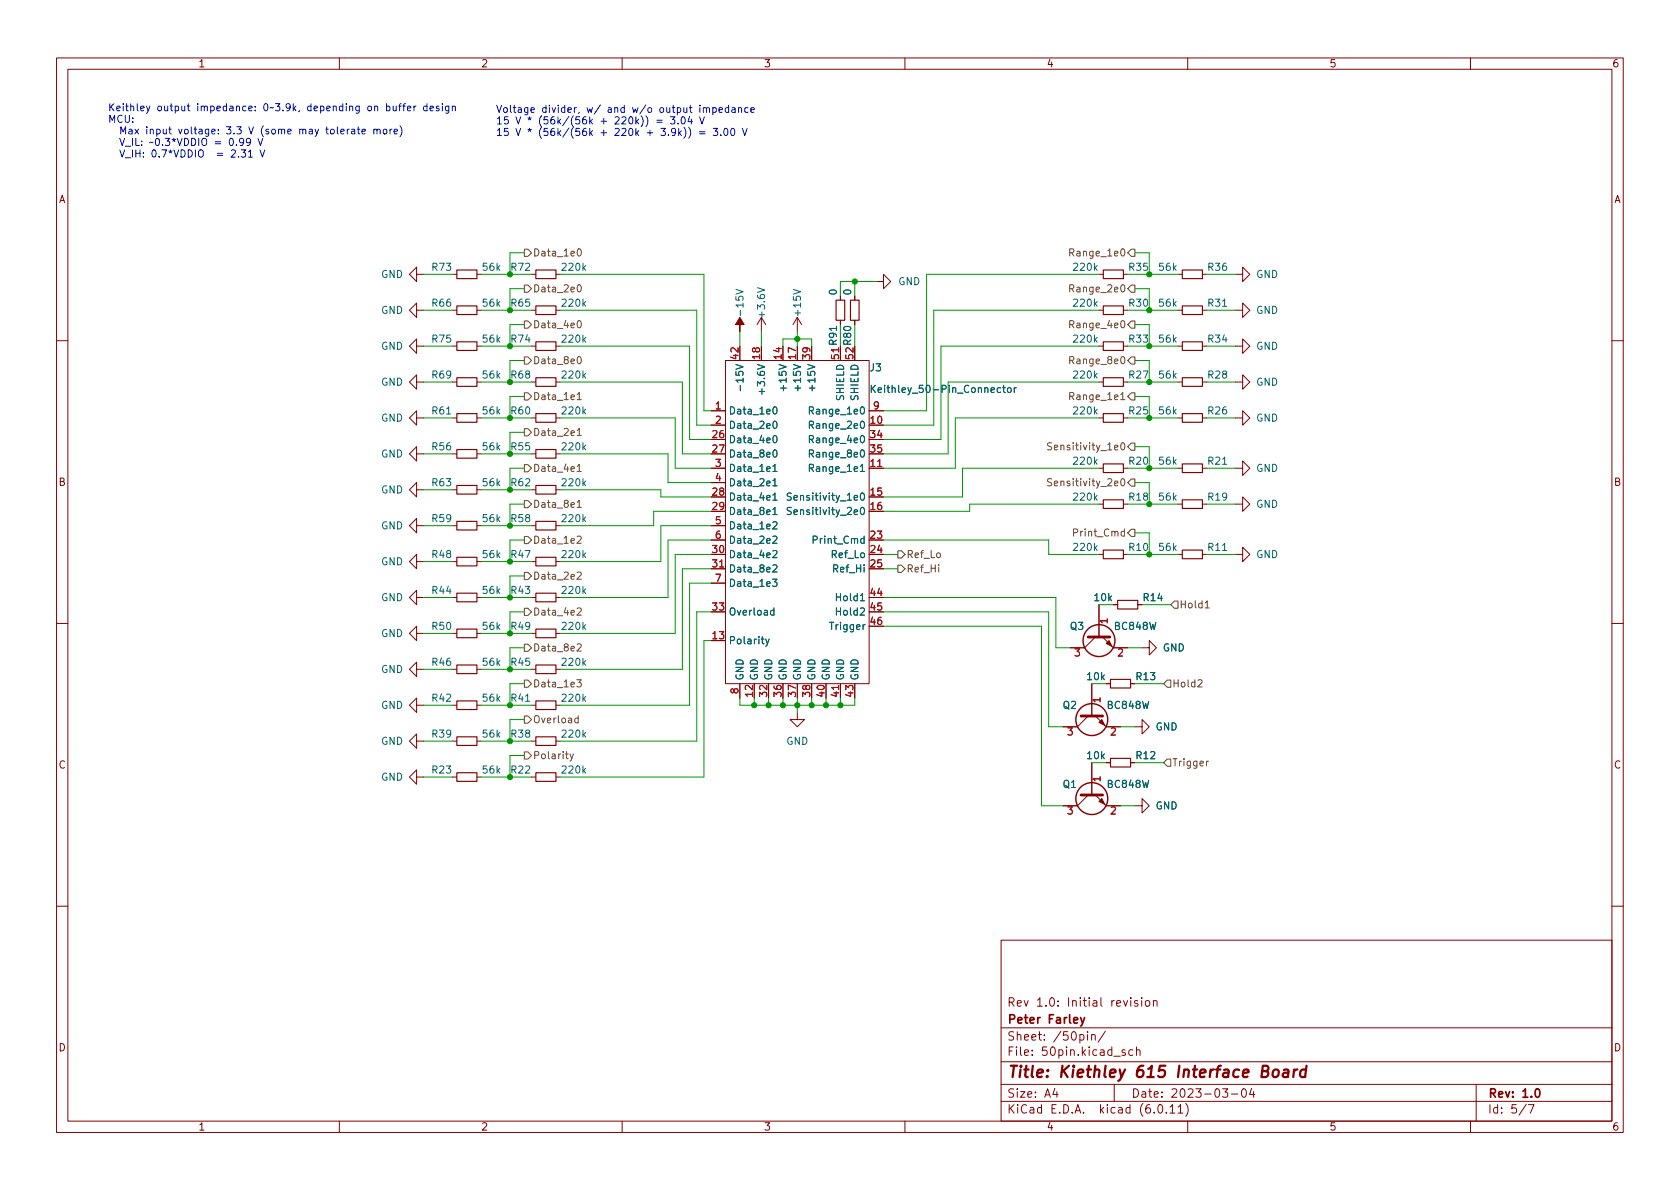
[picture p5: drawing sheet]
<svg xmlns="http://www.w3.org/2000/svg" width="297mm" height="210mm" viewBox="0 0 297 210" stroke-linecap="round" stroke-linejoin="round" font-family="sans-serif">
<g fill="none" stroke="#840000" stroke-width=".18">
<path d="M10 10.2h277v190.1h-277zM12 12.2h273v186.1h-273zM60 10.2v2M110 10.2v2M160 10.2v2M210 10.2v2M260 10.2v2M73.7 54.9v-1.3l-1.3 1.3 1.3 1.2v-1.2h1.2M73.7 48.5v-1.3l-1.3 1.3 1.3 1.3v-1.3h1.2M80 48.5h.8M80 54.9h.8M84.3 48.5h.8"/>
<path d="M84.3 54.9h.8M94 48.5h.7M94 54.9h.7M98.3 48.5h.8M98.3 54.9h.8M134.6 56.1l-.7 1.3M134.6 56.1v2.6M134.6 56.1l.8 1.3M141 56.1l-.8 1.3M141 56.1v2.6M141 56.1l.7 1.3M148.6 52.3v.8"/>
<path d="M148.6 56.6v.8M151.1 52.3v.8M151.1 56.6v.8M154.9 49.8h1.3v-1.3l1.3 1.3-1.3 1.2v-1.2M194.3 48.5h.8M194.3 54.9h.8M198.6 48.5h.8M198.6 54.9h.8M208.3 48.5h.7M208.3 54.9h.7M212.6 48.5h.8M212.6 54.9h.8"/>
<path d="M218.4 54.9h1.3v1.2l1.3-1.2-1.3-1.3v1.3M218.4 48.5h1.3v1.3l1.3-1.3-1.3-1.3v1.3M10 60.2h2M73.7 67.6v-1.3l-1.3 1.3 1.3 1.2v-1.2h1.2M73.7 61.2v-1.3l-1.3 1.3 1.3 1.3v-1.3h1.2M73.7 73.9v-1.3l-1.3 1.3 1.3 1.3v-1.3h1.2M80 61.2h.8M80 67.6h.8M80 73.9h.8M84.3 61.2h.8M84.3 67.6h.8M84.3 73.9h.8"/>
<path d="M94 61.2h.7M94 67.6h.7M94 73.9h.7M98.3 61.2h.8M98.3 67.6h.8M98.3 73.9h.8M125.7 72.6h2.6M125.7 75.2h2.6M125.7 77.7h2.6M128.3 63.7h25.4v57.2h-25.4zM130.8 61.2v2.5M134.6 61.2v2.5"/>
<path d="M138.4 61.2v2.5M141 61.2v2.5M143.5 61.2v2.5M153.7 72.6h2.5M153.7 75.2h2.5M153.7 77.7h2.5M194.3 61.2h.8M194.3 67.6h.8M194.3 73.9h.8M198.6 61.2h.8M198.6 67.6h.8M198.6 73.9h.8"/>
<path d="M208.3 61.2h.7M208.3 67.6h.7M208.3 73.9h.7M212.6 61.2h.8M212.6 67.6h.8M212.6 73.9h.8M218.4 73.9h1.3v1.3l1.3-1.3-1.3-1.3v1.3M218.4 67.6h1.3v1.2l1.3-1.2-1.3-1.3v1.3M218.4 61.2h1.3v1.3l1.3-1.3-1.3-1.3v1.3M285 60.2h2M73.7 86.6v-1.3l-1.3 1.3 1.3 1.3v-1.3h1.2M73.7 93v-1.3l-1.3 1.3 1.3 1.2v-1.2h1.2"/>
<path d="M73.7 99.3v-1.3l-1.3 1.3 1.3 1.3v-1.3h1.2M73.7 80.3v-1.3l-1.3 1.3 1.3 1.2v-1.2h1.2M80 99.3h.8M80 80.3h.8M80 93h.8M80 86.6h.8M84.3 99.3h.8M84.3 80.3h.8M84.3 93h.8M84.3 86.6h.8M94 99.3h.7M94 80.3h.7"/>
<path d="M94 93h.7M94 86.6h.7M98.3 99.3h.8M98.3 80.3h.8M98.3 93h.8M98.3 86.6h.8M125.7 80.3h2.6M125.7 93h2.6M125.7 98h2.6M125.7 82.8h2.6M125.7 87.9h2.6M125.7 90.4h2.6"/>
<path d="M125.7 95.5h2.6M125.7 85.3h2.6M153.7 80.3h2.5M153.7 98h2.5M153.7 82.8h2.5M153.7 87.9h2.5M153.7 90.4h2.5M153.7 95.5h2.5M194.3 98h.8M194.3 82.8h.8M194.3 89.1h.8M198.6 98h.8"/>
<path d="M198.6 82.8h.8M198.6 89.1h.8M208.3 98h.7M208.3 82.8h.7M208.3 89.1h.7M212.6 98h.8M212.6 82.8h.8M212.6 89.1h.8M218.4 98h1.3v1.3l1.3-1.3-1.3-1.2v1.2M218.4 89.1h1.3v1.3l1.3-1.3-1.3-1.2v1.2M218.4 82.8h1.3v1.3l1.3-1.3-1.3-1.3v1.3M10 110.2h2"/>
<path d="M73.7 105.7v-1.3l-1.3 1.3 1.3 1.2v-1.2h1.2M73.7 118.4v-1.3l-1.3 1.3 1.3 1.2v-1.2h1.2M73.7 112v-1.3l-1.3 1.3 1.3 1.3v-1.3h1.2M80 112h.8M80 118.4h.8M80 105.7h.8M84.3 112h.8M84.3 118.4h.8M84.3 105.7h.8M94 112h.7M94 118.4h.7M94 105.7h.7"/>
<path d="M98.3 112h.8M98.3 118.4h.8M98.3 105.7h.8M125.7 113.3h2.6M125.7 100.6h2.6M125.7 108.2h2.6M125.7 103.1h2.6M153.7 105.7h2.5M153.7 100.6h2.5M153.7 108.2h2.5M153.7 110.7h2.5M193.7 112.6l-1.9 1.9h-2.6"/>
<path d="M194.3 106.9v5.7M194.9 112.6l1.9 1.9h2.6M196.8 106.9h.8M201.2 106.9h.7M201.9 114.5h1.3v1.3l1.3-1.3-1.3-1.2v1.2M285 110.2h2M73.7 124.7v-1.3l-1.3 1.3 1.3 1.3v-1.3h1.2M73.7 131.1v-1.3l-1.3 1.3 1.3 1.2v-1.2h1.2M73.7 137.4v-1.3l-1.3 1.3 1.3 1.3v-1.3h1.2M80 137.4h.8M80 124.7h.8M80 131.1h.8"/>
<path d="M84.3 137.4h.8M84.3 124.7h.8M84.3 131.1h.8M94 137.4h.7M94 124.7h.7M94 131.1h.7M98.3 137.4h.8M98.3 124.7h.8M98.3 131.1h.8M130.8 120.9v2.5M133.3 120.9v2.5M135.9 120.9v2.5"/>
<path d="M138.4 120.9v2.5M141 126v1.2h1.2l-1.2 1.3-1.3-1.3h1.3M141 120.9v2.5M143.5 120.9v2.5M146 120.9v2.5M148.6 120.9v2.5M151.1 120.9v2.5M192.4 126.6l-1.9 1.9h-2.5M193 120.9v5.7M193 134.9v5.7M193.7 126.6l1.9 1.9h2.5M195.6 120.9h.7"/>
<path d="M195.6 134.9h.7M199.9 120.9h.8M199.9 134.9h.8M200.7 128.5h1.2v1.3l1.3-1.3-1.3-1.3v1.3M192.4 140.6l-1.9 1.9h-2.5M193.7 140.6l1.9 1.9h2.5M200.7 142.5h1.2v1.3l1.3-1.3-1.3-1.3v1.3M10 160.2h2M177 166.3h108v32h-108zM194.6 176.4v1.3l.3 .2M203.9 177.1l.2-.2 .4 .1 .1 .9M285 160.2h2"/>
<path d="M60 198.3v2M110 198.3v2M160 198.3v2M177 194.8h108M177 191.8h108M177 187.8h108M177 181.8h108M182.5 186.5v.1M182.5 185.7v.1M184.6 183.8v.1M184.6 183v.1M193 183.1l.2-.2 .4 .1v.9"/>
<path d="M195.4 182.4l-1.3 1.9M197 191.8v3M200.3 185.7l-.4-.1-.3 .3v.4l.1 .3h.6M200.9 185.8l.2-.2 .4 .1 .1 .9M200.9 185.1v1.5M209.6 195.1a1.72 1.72 0 0 1 0 2.3M210 198.3v2M217.7 193.5h1.2M219.7 192.6l.2-.1a.81 .81 0 0 1 .5 .7 .81 .81 0 0 1-.3 .8h-.1a.81 .81 0 0 1-.6-.6 .81 .81 0 0 1 .3-.8zM221.3 192.5l-.4 1h1M221.6 193v1M260 198.3v2"/>
<path d="M261 191.8v6.5M270.2 195.3h1l-.6 1.5"/>
</g>
<path d="M223.2 189.4l.8-.1a.46 .46 0 0 0 .3-.4 .46 .46 0 0 0-.3-.4h-.7l-.3 2h.8a.53 .53 0 0 0 .4-.5 .53 .53 0 0 0-.4-.6" fill="none" stroke="#840000" stroke-width=".4"/>
<g fill="none" stroke="#840000" stroke-width=".2">
<path d="M80.8 54.1h3.5v1.5h-3.5zM80.8 47.7h3.5v1.6h-3.5zM94.7 47.7h3.6v1.6h-3.6zM94.7 54.1h3.6v1.5h-3.6zM147.8 53.1h1.6v3.5h-1.6zM150.4 53.1h1.5v3.5h-1.5zM195.1 47.7h3.5v1.6h-3.5zM195.1 54.1h3.5v1.5h-3.5zM209 47.7h3.6v1.6h-3.6zM209 54.1h3.6v1.5h-3.6zM80.8 66.8h3.5v1.5h-3.5zM80.8 60.4h3.5v1.6h-3.5z"/>
<path d="M80.8 79.5h3.5v1.5h-3.5zM80.8 73.1h3.5v1.6h-3.5zM94.7 60.4h3.6v1.6h-3.6zM94.7 79.5h3.6v1.5h-3.6zM94.7 66.8h3.6v1.5h-3.6zM94.7 73.1h3.6v1.6h-3.6zM195.1 66.8h3.5v1.5h-3.5zM195.1 60.4h3.5v1.6h-3.5zM195.1 73.1h3.5v1.6h-3.5zM209 60.4h3.6v1.6h-3.6zM209 66.8h3.6v1.5h-3.6zM209 73.1h3.6v1.6h-3.6z"/>
<path d="M80.8 85.8h3.5v1.6h-3.5zM80.8 92.2h3.5v1.5h-3.5zM80.8 98.5h3.5v1.6h-3.5zM94.7 98.5h3.6v1.6h-3.6zM94.7 92.2h3.6v1.5h-3.6zM94.7 85.8h3.6v1.6h-3.6zM195.1 97.3h3.5v1.5h-3.5zM195.1 82h3.5v1.6h-3.5zM195.1 88.4h3.5v1.5h-3.5zM209 82h3.6v1.6h-3.6zM209 97.3h3.6v1.5h-3.6zM209 88.4h3.6v1.5h-3.6z"/>
<path d="M80.8 104.9h3.5v1.5h-3.5zM80.8 111.2h3.5v1.6h-3.5zM80.8 117.6h3.5v1.5h-3.5zM94.7 111.2h3.6v1.6h-3.6zM94.7 117.6h3.6v1.5h-3.6zM94.7 104.9h3.6v1.5h-3.6zM197.6 106.2h3.6v1.5h-3.6zM80.8 123.9h3.5v1.6h-3.5zM80.8 136.6h3.5v1.6h-3.5zM80.8 130.3h3.5v1.5h-3.5zM94.7 136.6h3.6v1.6h-3.6zM94.7 123.9h3.6v1.6h-3.6z"/>
<path d="M94.7 130.3h3.6v1.5h-3.6zM196.3 120.1h3.6v1.6h-3.6zM196.3 134.1h3.6v1.5h-3.6z"/>
</g>
<g fill="none" stroke="#006464" stroke-width=".18">
<path d="M103.2 47.3l.4 .5M103.2 53.7l.4 .5M103.6 59.7l-.5 .4M103.6 47l-.5 .4M103.6 53.3l-.5 .5M130.1 51.2l1.3 .4-1.3 .4M133.9 50.9l1.3 .4-1.3 .4M140.3 51.2l1.2 .4-1.2 .4M147.9 57.7v.7M193.6 47.3l.4 .5M193.6 53.7l.4 .5M194 47l-.5 .4"/>
<path d="M194 59.7l-.5 .4M194 53.3l-.5 .5M216.2 54.2h.7M79 73.2h.7M103.2 60l.4 .5M103.2 79.1l.4 .5M103.2 66.4l.4 .5M103.2 72.7l.4 .5M103.6 78.7l-.5 .5M103.6 66l-.5 .5M103.6 72.4l-.5 .4M130.1 64.5l1.3 .4-1.3 .4"/>
<path d="M133.9 64.5l1.3 .4-1.3 .4M136.8 72l.2-.1a.68 .68 0 0 1 .4 .7 .68 .68 0 0 1-.4 .6 .84 .84 0 0 1-.2-1.2zM136.8 74.5h.2a.68 .68 0 0 1 .4 .6 .68 .68 0 0 1-.4 .7 .84 .84 0 0 1-.2-1.3zM136.8 77.1l.2-.1a.68 .68 0 0 1 .4 .7 .68 .68 0 0 1-.4 .6 .84 .84 0 0 1-.2-1.2zM136.8 79.6h.2a.68 .68 0 0 1 .4 .6 .68 .68 0 0 1-.4 .6 .84 .84 0 0 1-.2-1.2zM137.7 64.5l1.3 .4-1.3 .4M140.3 64.5l1.2 .4-1.2 .4M142.8 64.5l1.3 .4-1.3 .4M152.2 74.6l.2-.1a.68 .68 0 0 1 .5 .6 .68 .68 0 0 1-.5 .7l-.2-.2-.1-.3zM152.2 77.1l.2-.1a.68 .68 0 0 1 .5 .7 .68 .68 0 0 1-.5 .6l-.2-.1-.1-.4zM152.2 79.7l.2-.1a.68 .68 0 0 1 .5 .6 .68 .68 0 0 1-.5 .6l-.2-.1-.1-.4zM152.2 72.1l.2-.2a.68 .68 0 0 1 .5 .7 .68 .68 0 0 1-.5 .6l-.2-.1-.1-.4z"/>
<path d="M175.2 69l.6-.1v-.3h-.4l-.2 .1 .1 .6h.5M176.9 68.6h-.4l-.2 .2 .1 .5h.5M177.3 68.6h.5M177.5 68.1v1.1l.3 .2M178.2 68.7l.2-.1 .3 .1 .1 .5-.1 .1-.3 .1-.2-.1zM179.3 68.6v.8M179.7 68.6l-.4 .2M193.6 66.4l.4 .5M193.6 60l.4 .5M193.6 72.7l.4 .5M194 66l-.5 .5M194 72.4l-.5 .4"/>
<path d="M103.2 98.1l.4 .5M103.2 91.8l.4 .5M103.2 85.4l.4 .5M103.6 97.8l-.5 .4M103.6 91.4l-.5 .5M103.6 85.1l-.5 .4M136.7 87.5l.3-.3v1.3M136.7 90.1l.3-.4v1.3M136.7 82.5l.3-.4v1.3M136.7 97.5l.4-.2 .3 .4-.8 .9h.8M136.7 85l.3-.4v1.3M136.7 92.4l.4-.1 .3 .3-.8 .9h.8"/>
<path d="M136.7 94.9l.4-.1 .3 .4-.8 .9h.8M136.7 83.4h.7M136.7 88.5h.7M136.7 91h.7M136.7 85.9h.7M151 88l.6-.1v-.2l-.4-.1-.2 .2 .1 .6h.5M151 90.6l.6-.2v-.2l-.4-.1-.2 .2 .1 .6h.5M152.1 82.5l.4-.4v1.3M152.1 83.4h.7M152.2 87.3l.2-.1a.68 .68 0 0 1 .5 .6 .68 .68 0 0 1-.5 .7l-.2-.2-.1-.3zM152.2 89.8l.2-.1a.68 .68 0 0 1 .5 .7 .68 .68 0 0 1-.5 .6l-.2-.1-.1-.4zM152.8 95.3l-.4-.1-.2 .3 .1 .5h.5"/>
<path d="M152.8 94.8v1.3M193.6 96.9l.4 .4M193.6 81.6l.4 .5M193.6 88l.4 .5M194 96.5l-.5 .5M194 81.3l-.5 .4M194 87.6l-.5 .5M216.2 82.1h.7M216.2 97.3h.7M103.2 110.8l.4 .5M103.2 117.2l.4 .5M103.2 104.5l.4 .5"/>
<path d="M103.6 110.5l-.5 .4M103.6 116.8l-.5 .5M103.6 104.1l-.5 .5M135.4 113l.3 .9M136 113l-.4 1.2-.2 .1M136.6 102.4h.8l-.4 .5 .3 .1v.6l-.2 .1-.5-.1M136.7 100l.4-.1 .3 .3-.8 1h.8M136.8 108l-.3-.1-.3 .3 .2 .5h.4M136.8 107.5v1.3M152.1 105.3l.4-.3v1.2M152.1 107.6l.5-.1 .2 .4-.7 .9h.7M152.1 106.2h.7"/>
<path d="M153 110.5l-.4 .2M92.9 124h.8M103.2 136.2l.4 .5M103.2 123.5l.4 .5M103.2 129.9l.4 .5M103.6 135.9l-.5 .4M103.6 123.2l-.5 .4M103.6 129.5l-.5 .5"/>
</g>
<path d="M192.4 112.6h3.8M191.1 126.6h3.8M191.1 140.6h3.8" fill="none" stroke="#840000" stroke-width=".51"/>
<g fill="#840000" stroke="#840000" stroke-width=".18">
<path d="M195.6 113.8l.5-.5 .5 1z"/>
<path d="M194.3 127.8l.5-.6 .5 1.1z"/>
<path d="M194.3 141.7l.5-.5 .5 1z"/>
<path d="M130.8 56.1l.8 1.3h-.8v1.3v-1.3h-.8z"/>
</g>
<g fill="none" stroke="#840000" stroke-width=".25">
<circle cx="194.3" cy="113.3" r="2.82"/>
<circle cx="193" cy="127.2" r="2.82"/>
<circle cx="193" cy="141.2" r="2.82"/>
</g>
<path d="M155.2 82.5h.7M127.2 100.3h.8M190.1 114.7h.8l-.5 .5 .4 .1v.6l-.2 .1-.5-.1M195.8 109.8h-1.3l.4 .3M197.8 114.9l.4-.2 .3 .4-.8 .9h.8M148.3 121.2v.7M188.8 128.7h.8l-.4 .5 .3 .1v.6l-.1 .1-.6-.1M194.5 123.8h-1.3l.4 .3M194.5 137.7h-1.3l.4 .4M196.5 128.8l.5-.1 .2 .4-.8 .9h.8M188.8 142.7h.8l-.4 .5 .3 .1v.5l-.1 .2-.6-.2M196.5 142.8l.5-.1 .2 .3-.8 1h.8" fill="none" stroke="#a90000" stroke-width=".18"/>
<g fill="none" stroke="#725600" stroke-width=".18">
<path d="M92.7 50.4h.6l.7 .6-.7 .7h-.6zM92.7 56.8h.6l.7 .6-.7 .6h-.6zM92.7 44.1h.6l.7 .6-.7 .6h-.6zM102.2 50.5l.2-.1a.68 .68 0 0 1 .4 .6 .68 .68 0 0 1-.4 .6l-.2-.1-.2-.4zM102.2 56.8l.2-.1a.68 .68 0 0 1 .4 .6 .68 .68 0 0 1-.4 .7l-.2-.1-.2-.4zM102.2 44.1l.2-.1a.68 .68 0 0 1 .4 .6 .68 .68 0 0 1-.4 .7l-.2-.1-.2-.4zM198.3 44.1l.2-.1a.68 .68 0 0 1 .4 .6 .68 .68 0 0 1-.4 .7 .84 .84 0 0 1-.2-1.2zM198.3 50.4h.2a.68 .68 0 0 1 .4 .6 .68 .68 0 0 1-.4 .6 .84 .84 0 0 1-.2-1.2zM198.3 56.8l.2-.1a.68 .68 0 0 1 .4 .6 .68 .68 0 0 1-.4 .7 .84 .84 0 0 1-.2-1.2zM200 44.1h.7v1.2h-.7l-.6-.6zM200 50.4h.7v1.3h-.7l-.6-.7zM200 56.8h.7v1.2h-.7l-.6-.6z"/>
<path d="M92.7 75.8h.6l.7 .6-.7 .7h-.6zM92.7 63.1h.6l.7 .6-.7 .7h-.6zM92.7 69.5h.6l.7 .6-.7 .6h-.6zM102 76.1l.4-.3v1.2M102 69.8l.4-.4v1.3M102 77h.8M102 70.7h.8M102.2 63.2l.2-.1a.68 .68 0 0 1 .4 .6 .68 .68 0 0 1-.4 .6l-.2-.1-.2-.4zM197.1 79.1l.6-.1-.1-.2-.4-.1-.1 .2v.6h.5M198.2 69.8l.3-.4v1.3M198.2 70.7h.7M198.3 78.4l.2-.1a.68 .68 0 0 1 .4 .6 .68 .68 0 0 1-.4 .7 .84 .84 0 0 1-.2-1.2z"/>
<path d="M198.3 63.1h.2a.68 .68 0 0 1 .4 .6 .68 .68 0 0 1-.4 .6 .84 .84 0 0 1-.2-1.2zM200 78.4h.7v1.2h-.7l-.6-.6zM200 63.1h.7v1.3h-.7l-.6-.7zM200 69.5h.7v1.2h-.7l-.6-.6zM92.7 82.2h.6l.7 .6-.7 .6h-.6zM92.7 94.9h.6l.7 .6-.7 .6h-.6zM92.7 88.5h.6l.7 .6-.7 .7h-.6zM102 82.5l.4-.4v1.3M102 94.9l.5-.1 .3 .4-.8 .9h.8M102 88.8l.4-.3v1.2M102 83.4h.8M102 89.7h.8"/>
<path d="M158.7 99.9h.7l.6 .7-.6 .6h-.7zM158.7 97.4h.7l.6 .6-.6 .7h-.7zM197.1 85.5l.6-.1-.1-.3h-.4l-.1 .1v.7h.5M198.3 84.7l.2-.1a.68 .68 0 0 1 .4 .7 .68 .68 0 0 1-.4 .6 .84 .84 0 0 1-.2-1.2zM198.8 94h-.3l-.3 .2 .1 .5h.5M198.8 93.5v1.3M200 84.7h.7v1.3h-.7l-.6-.7zM200 93.6h.7v1.3h-.7l-.6-.7zM92.7 113.9h.6l.7 .6-.7 .7h-.6zM92.7 107.6h.6l.7 .6-.7 .6h-.6zM92.7 101.2h.6l.7 .6-.7 .7h-.6zM102 114l.5-.1 .3 .3-.8 .9h.8"/>
<path d="M102 107.6l.5-.1 .3 .4-.8 .9h.8M102 101.3l.5-.1 .3 .3-.8 .9h.8M207.6 106.3h.7v1.3h-.7l-.6-.7zM213.1 106.6l.3-.4v1.3M213.1 107.5h.7M92.7 133h.6l.7 .6-.7 .6h-.6zM92.7 126.6h.6l.7 .6-.7 .7h-.6zM92.7 120.3h.6l.7 .6-.7 .6h-.6zM100.8 133.3l.3 .9M101.4 133.3l-.4 1.2-.2 .1M102 120.2h.8l-.4 .5 .3 .1v.6l-.2 .1-.5-.1M102.2 127h-.3l-.3 .2 .1 .6h.5"/>
<path d="M102.2 126.6v1.2M206.4 120.3h.6v1.2h-.6l-.7-.6zM206.4 134.2h.6v1.3h-.6l-.7-.6zM211.8 120.3l.5-.1 .2 .4-.7 .9h.7M213.7 134.6l-.4 .2"/>
</g>
<g fill="none" stroke="#0000c2" stroke-width=".18">
<path d="M25.9 18.8l.3 .8M26.5 18.8l-.4 1.1-.2 .1M33.1 18.8h.5M33.3 18.3v1.1l.3 .2M44 19.2l.6-.1-.1-.3h-.3l-.2 .1v.6h.5M45.1 19.5v.1M45.1 18.8v.1M63.5 18.8v1l-.2 .2h-.3M63.5 18.8h-.3l-.3 .2 .1 .5h.5M68.4 18.8h.3l.3 .2-.2 .5h-.4M68.4 18.3v1.3M75.5 18.8h-.4l-.2 .2 .1 .5h.5"/>
<path d="M93.9 19.5l.6-.2-.1-.2-.3-.1-.2 .2v.6h.5M102.4 19.8l-.1 .3M123.8 18.6v.1M123.8 19v.9M38.6 23.6v.1M38.6 22.9v.1M40.9 26.6l.5-.1 .2 .4-.8 .9h.8M44 22.4l.4 1.3 .4-1.3M45.6 24.5l.4 1.2 .5-1.2M46 26.5l.4 1.3 .4-1.3M53 23l.2-.2 .3 .1v.8M53 22.8v.9"/>
<path d="M57.6 22.8h.5M57.8 22.4v1.1l.3 .2M66.1 23l.2-.2 .3 .1 .1 .8M66.1 22.8v.9M66.7 23l.1-.2 .3 .1 .1 .8M103.6 20.7h-.4a.86 .86 0 0 0 0 1.2l.5-.1v-.4l-.2-.3h-.3l-.2 .3M103.6 22.7l-.4 .1a.86 .86 0 0 0 0 1.2l.5-.2v-.4l-.2-.2h-.3l-.2 .2M104.3 20.7v1.2M104.3 22.7v1.3M104.4 21.4l.4 .5M104.4 23.5l.4 .5M104.8 21.1l-.5 .5"/>
<path d="M104.8 23.1l-.5 .5M116.9 22.7h.7l-.4 .5 .4 .1v.5l-.2 .2-.5-.2M118.5 20.7h.8l-.4 .4 .4 .2v.5l-.2 .1-.6-.1M123.7 20.7l.4 1.2 .4-1.2M123.7 23.3h1M123.7 23.7h1M126.1 22.7h.8l-.4 .5 .3 .1v.5l-.1 .2-.6-.2M131.2 22.7l.5 1.3 .4-1.3"/>
</g>
<g fill="none" stroke="#009600" stroke-width=".18">
<path d="M74.9 48.5h5.1M74.9 54.9h5.1M85.1 48.5h8.9M85.1 54.9h8.9M92.7 51h-2.5v3.9M92.7 57.4h-2.5v3.8M92.7 44.7h-2.5v3.8M99.1 48.5h25.4v24.1h1.2M99.1 54.9h24.1v20.3h2.5M130.8 58.7v2.5M134.6 58.7v2.5M141 58.7v2.5"/>
<path d="M148.6 57.4v3.8M151.1 49.8v2.5M151.1 57.4v3.8M154.9 49.8h-6.3v2.5M194.3 48.5h-30.5v24.1h-7.6M194.3 54.9h-29.2v20.3h-8.9M199.4 48.5h8.9M199.4 54.9h8.9M200.7 44.7h2.5v3.8M200.7 51h2.5v3.9M200.7 57.4h2.5v3.8M213.4 48.5h5"/>
<path d="M213.4 54.9h5M74.9 67.6h5.1M74.9 61.2h5.1M74.9 73.9h5.1M85.1 67.6h8.9M85.1 61.2h8.9M85.1 73.9h8.9M92.7 63.7h-2.5v3.9M92.7 70.1h-2.5v3.8M92.7 76.4h-2.5v3.9M99.1 67.6h21.5v12.7h5.1M99.1 61.2h22.8v16.5h3.8"/>
<path d="M99.1 73.9h20.3v8.9h6.3M138.4 61.2v-1.3h5.1v1.3M194.3 67.6h-26.7v12.7h-11.4M194.3 61.2h-27.9v16.5h-10.2M194.3 73.9h-25.4v8.9h-12.7M199.4 67.6h8.9M199.4 61.2h8.9M199.4 73.9h8.9M200.7 63.7h2.5v3.9M200.7 70.1h2.5v3.8M200.7 79h2.5v3.8M213.4 67.6h5"/>
<path d="M213.4 61.2h5M213.4 73.9h5M74.9 93h5.1M74.9 80.3h5.1M74.9 86.6h5.1M74.9 99.3h5.1M85.1 93h8.9M85.1 80.3h8.9M85.1 86.6h8.9M85.1 99.3h8.9M92.7 82.8h-2.5v3.8M92.7 89.1h-2.5v3.9"/>
<path d="M92.7 95.5h-2.5v3.8M99.1 80.3h19v5h7.6M99.1 86.6h17.7v1.3h8.9M125.7 98h-6.3v14h-20.3M125.7 95.5h-7.6v10.2h-19M125.7 90.4h-10.1v2.6h-16.5M125.7 93h-8.9v6.3h-17.7M156.2 98h2.5M156.2 95.5h29.2v2.5h8.9M194.3 82.8h-24.1v5.1h-14M194.3 89.1h-22.9v1.3h-15.2M199.4 98h8.9"/>
<path d="M199.4 82.8h8.9M199.4 89.1h8.9M200.7 85.3h2.5v3.8M200.7 94.2h2.5v3.8M213.4 98h5M213.4 82.8h5M213.4 89.1h5M74.9 105.7h5.1M74.9 112h5.1M74.9 118.4h5.1M85.1 105.7h8.9M85.1 112h8.9"/>
<path d="M85.1 118.4h8.9M92.7 108.2h-2.5v3.8M92.7 114.5h-2.5v3.9M92.7 101.8h-2.5v3.9M125.7 103.1h-3.8v21.6h-22.8M125.7 100.6h-5.1v17.8h-21.5M125.7 108.2h-2.5v22.9h-24.1M125.7 113.3h-1.2v24.1h-25.4M156.2 100.6h2.5M156.2 105.7h30.5v8.8h2.5M156.2 110.7h27.9v31.8h3.9M156.2 108.2h29.2v20.3h2.6"/>
<path d="M194.3 106.9h2.5M199.4 114.5h2.5M201.9 106.9h5.1M74.9 124.7h5.1M74.9 137.4h5.1M74.9 131.1h5.1M85.1 124.7h8.9M85.1 137.4h8.9M85.1 131.1h8.9M92.7 120.9h-2.5v3.8M92.7 127.2h-2.5v3.9M92.7 133.6h-2.5v3.8"/>
<path d="M130.8 123.4v1.3h20.3v-1.3M133.3 123.4v1.3M135.9 123.4v1.3M138.4 123.4v1.3M141 123.4v2.6M143.5 123.4v1.3M146 123.4v1.3M148.6 123.4v1.3M193 120.9h2.6M193 134.9h2.6M198.1 128.5h2.6M200.7 120.9h5"/>
<path d="M200.7 134.9h5M198.1 142.5h2.6"/>
</g>
<g fill="#009600" stroke="#009600" stroke-width=".18">
<circle cx="90.2" cy="118.4" r=".46"/>
<circle cx="90.2" cy="124.7" r=".46"/>
<circle cx="90.2" cy="112" r=".46"/>
<circle cx="90.2" cy="131.1" r=".46"/>
<circle cx="90.2" cy="137.4" r=".46"/>
<circle cx="90.2" cy="80.3" r=".46"/>
<circle cx="90.2" cy="86.6" r=".46"/>
<circle cx="90.2" cy="93" r=".46"/>
<circle cx="90.2" cy="99.3" r=".46"/>
<circle cx="90.2" cy="105.7" r=".46"/>
<circle cx="90.2" cy="73.9" r=".46"/>
<circle cx="90.2" cy="67.6" r=".46"/>
<circle cx="90.2" cy="48.5" r=".46"/>
<circle cx="90.2" cy="54.9" r=".46"/>
<circle cx="90.2" cy="61.2" r=".46"/>
<circle cx="203.2" cy="89.1" r=".46"/>
<circle cx="151.1" cy="49.8" r=".46"/>
<circle cx="141" cy="59.9" r=".46"/>
<circle cx="203.2" cy="82.8" r=".46"/>
<circle cx="203.2" cy="98" r=".46"/>
<circle cx="203.2" cy="73.9" r=".46"/>
<circle cx="135.9" cy="124.7" r=".46"/>
<circle cx="133.3" cy="124.7" r=".46"/>
<circle cx="148.6" cy="124.7" r=".46"/>
<circle cx="203.2" cy="48.5" r=".46"/>
<circle cx="138.4" cy="124.7" r=".46"/>
<circle cx="146" cy="124.7" r=".46"/>
<circle cx="143.5" cy="124.7" r=".46"/>
<circle cx="141" cy="124.7" r=".46"/>
<circle cx="203.2" cy="67.6" r=".46"/>
<circle cx="203.2" cy="54.9" r=".46"/>
<circle cx="203.2" cy="61.2" r=".46"/>
</g>
<g font-size="2.8" fill="#840000">
<text x="178" y="191.2">Title:</text>
<text x="187.3" y="191.2">Kiethley</text>
<text x="201.1" y="191.2">615</text>
<text x="208.7" y="191.2">Interface</text>
<text x="223.9" y="191.2">Board</text>
</g>
<g font-size="2.1" fill="#840000">
<text x="178" y="178.5">Rev</text>
<text x="183.2" y="178.5">1.0:</text>
<text x="188.8" y="178.5">Initial</text>
<text x="196.6" y="178.5">revision</text>
<text x="178" y="184.5">Sheet:</text>
<text x="178" y="181.5">Peter</text>
<text x="185.3" y="181.5">Farley</text>
<text x="186.2" y="184.5">/50pin/</text>
<text x="178" y="187.2">File:</text>
<text x="184.4" y="187.2">50pin.kicad_sch</text>
<text x="178" y="197.4">KiCad</text>
<text x="178" y="194.6">Size:</text>
<text x="184.7" y="194.6">A4</text>
<text x="185.7" y="197.4">E.D.A.</text>
<text x="194.6" y="197.4">kicad</text>
<text x="200" y="194.6">Date:</text>
<text x="201.8" y="197.4">(6.0.11)</text>
<text x="207" y="194.6">2023-03-04</text>
<text x="263" y="194.6">Rev:</text>
<text x="263" y="197.4">Id:</text>
<text x="267.1" y="197.4">5/7</text>
<text x="269.1" y="194.6">1.0</text>
</g>
<g font-size="1.8" fill="#840000">
<text x="35" y="12.3">1</text>
<text x="85" y="12.3">2</text>
<text x="135" y="12.3">3</text>
<text x="185" y="12.3">4</text>
<text x="235" y="12.3">5</text>
<text x="285" y="12.3">6</text>
<text x="10.4" y="36.3">A</text>
<text x="285.4" y="36.3">A</text>
<text x="10.3" y="86.3">B</text>
<text x="285.3" y="86.3">B</text>
<text x="10.3" y="136.3">C</text>
<text x="285.3" y="136.3">C</text>
<text x="10.3" y="186.3">D</text>
<text x="285.3" y="186.3">D</text>
<text x="35" y="200.3">1</text>
<text x="85" y="200.3">2</text>
<text x="135" y="200.3">3</text>
<text x="185" y="200.3">4</text>
<text x="235" y="200.3">5</text>
<text x="285" y="200.3">6</text>
</g>
<g font-size="1.8" fill="#0000c2">
<text x="19" y="19.7">Keithley</text>
<text x="19" y="21.7">MCU:</text>
<text x="21.3" y="23.7">Max</text>
<text x="26" y="23.7">input</text>
<text x="27.7" y="19.7">output</text>
<text x="31.9" y="23.7">voltage:</text>
<text x="34.9" y="19.7">impedance:</text>
<text x="40.6" y="23.7">3.3</text>
<text x="44.7" y="23.7">V (some</text>
<text x="46.8" y="19.7">0~3.9k,</text>
<text x="53.8" y="23.7">may</text>
<text x="54.7" y="19.7">depending</text>
<text x="58.8" y="23.7">tolerate</text>
<text x="65.5" y="19.7">on</text>
<text x="67.3" y="23.7">more)</text>
<text x="68.9" y="19.7">buffer</text>
<text x="75.6" y="19.7">design</text>
<text x="87.6" y="19.9">Voltage</text>
<text x="87.6" y="22">15</text>
<text x="91.2" y="22">V *</text>
<text x="95.5" y="22">(56k/(56k</text>
<text x="95.8" y="19.9">divider,</text>
<text x="103.8" y="19.9">w/</text>
<text x="106.5" y="22">+</text>
<text x="107.6" y="19.9">and</text>
<text x="109.2" y="22">220k))</text>
<text x="112.2" y="19.9">w/o</text>
<text x="116.7" y="22">=</text>
<text x="117.1" y="19.9">output</text>
<text x="119.4" y="22">3.04</text>
<text x="124.3" y="19.9">impedance</text>
<text x="21.3" y="25.8">V_IL:</text>
<text x="21.3" y="27.8">V_IH:</text>
<text x="26.7" y="25.8">~0.3*VDDIO</text>
<text x="27" y="27.8">0.7*VDDIO</text>
<text x="38.3" y="25.8">=</text>
<text x="38.8" y="27.8">=</text>
<text x="41" y="25.8">0.99</text>
<text x="41.5" y="27.8">2.31</text>
<text x="87.6" y="24">15</text>
<text x="91.2" y="24">V *</text>
<text x="95.5" y="24">(56k/(56k</text>
<text x="106.5" y="24">+</text>
<text x="109.2" y="24">220k</text>
<text x="115" y="24">+</text>
<text x="117.7" y="24">3.9k))</text>
<text x="127.2" y="24">3.00</text>
</g>
<g font-size="1.8" fill="#725600">
<text x="94.2" y="45.7">Data_1e0</text>
<text x="188.8" y="45.7">Range_1e0</text>
<text x="94.2" y="52.1">Data_2e0</text>
<text x="188.8" y="52.1">Range_2e0</text>
<text x="94.2" y="58.4">Data_4e0</text>
<text x="188.8" y="58.4">Range_4e0</text>
<text x="94.2" y="64.8">Data_8e0</text>
<text x="188.8" y="64.8">Range_8e0</text>
<text x="94.2" y="71.1">Data_1e1</text>
<text x="188.8" y="71.1">Range_1e1</text>
<text x="94.2" y="77.5">Data_2e1</text>
<text x="94.2" y="83.8">Data_4e1</text>
<text x="184.9" y="80">Sensitivity_1e0</text>
<text x="184.9" y="86.4">Sensitivity_2e0</text>
<text x="94.2" y="90.2">Data_8e1</text>
<text x="189.4" y="95.3">Print_Cmd</text>
<text x="94.2" y="96.5">Data_1e2</text>
<text x="160.2" y="101.6">Ref_Hi</text>
<text x="160.2" y="99.1">Ref_Lo</text>
<text x="94.2" y="102.9">Data_2e2</text>
<text x="208.5" y="108">Hold1</text>
<text x="94.2" y="109.2">Data_4e2</text>
<text x="94.2" y="115.6">Data_8e2</text>
<text x="94.2" y="121.9">Data_1e3</text>
<text x="207.2" y="121.9">Hold2</text>
<text x="94.2" y="128.3">Overload</text>
<text x="94.2" y="134.6">Polarity</text>
<text x="207.2" y="135.9">Trigger</text>
</g>
<g font-size="1.8" fill="#006464">
<text x="67.3" y="49.5">GND</text>
<text x="76.2" y="48.3">R73</text>
<text x="85.1" y="48.3">56k</text>
<text x="90.1" y="48.3">R72</text>
<text x="99.1" y="48.3">220k</text>
<text x="148.3" y="52.3" transform="rotate(-90 148.3 52.3)">0</text>
<text x="150.9" y="52.3" transform="rotate(-90 150.9 52.3)">0</text>
<text x="158.8" y="50.8">GND</text>
<text x="189.5" y="48.3">220k</text>
<text x="199.4" y="48.3">R35</text>
<text x="204.7" y="48.3">56k</text>
<text x="213.4" y="48.3">R36</text>
<text x="222" y="49.5">GND</text>
<text x="67.3" y="55.9">GND</text>
<text x="76.2" y="54.6">R66</text>
<text x="85.1" y="54.6">56k</text>
<text x="90.1" y="54.6">R65</text>
<text x="99.1" y="54.6">220k</text>
<text x="131.8" y="56.2" transform="rotate(-90 131.8 56.2)">-15V</text>
<text x="135.6" y="56.5" transform="rotate(-90 135.6 56.5)">+3.6V</text>
<text x="142" y="56.2" transform="rotate(-90 142 56.2)">+15V</text>
<text x="189.5" y="54.6">220k</text>
<text x="199.4" y="54.6">R30</text>
<text x="204.7" y="54.6">56k</text>
<text x="213.4" y="54.6">R31</text>
<text x="222" y="55.9">GND</text>
<text x="67.3" y="62.2">GND</text>
<text x="76.2" y="61">R75</text>
<text x="85.1" y="61">56k</text>
<text x="90.1" y="61">R74</text>
<text x="99.1" y="61">220k</text>
<text x="148.3" y="63.8" transform="rotate(-90 148.3 63.8)">51 R91</text>
<text x="150.9" y="63.8" transform="rotate(-90 150.9 63.8)">52 R80</text>
<text x="189.5" y="61">220k</text>
<text x="199.4" y="61">R33</text>
<text x="204.7" y="61">56k</text>
<text x="213.4" y="61">R34</text>
<text x="222" y="62.2">GND</text>
<text x="67.3" y="68.6">GND</text>
<text x="76.2" y="67.3">R69</text>
<text x="85.1" y="67.3">56k</text>
<text x="90.1" y="67.3">R68</text>
<text x="99.1" y="67.3">220k</text>
<text x="131.8" y="69.5" transform="rotate(-90 131.8 69.5)">-15V</text>
<text x="135.6" y="70.1" transform="rotate(-90 135.6 70.1)">+3.6V</text>
<text x="139.5" y="69.5" transform="rotate(-90 139.5 69.5)">+15V</text>
<text x="142" y="69.5" transform="rotate(-90 142 69.5)">+15V</text>
<text x="144.5" y="69.5" transform="rotate(-90 144.5 69.5)">+15V</text>
<text x="149.6" y="71" transform="rotate(-90 149.6 71)">SHIELD</text>
<text x="152.2" y="71" transform="rotate(-90 152.2 71)">SHIELD</text>
<text x="153.7" y="66">J3</text>
<text x="153.7" y="69.9">Keithley_50-Pin_Connector</text>
<text x="189.5" y="67.3">220k</text>
<text x="199.4" y="67.3">R27</text>
<text x="204.7" y="67.3">56k</text>
<text x="213.4" y="67.3">R28</text>
<text x="222" y="68.6">GND</text>
<text x="67.3" y="74.9">GND</text>
<text x="76.2" y="73.7">R61</text>
<text x="85.1" y="73.7">56k</text>
<text x="90.1" y="73.7">R60</text>
<text x="99.1" y="73.7">220k</text>
<text x="128.8" y="73.7">Data_1e0</text>
<text x="128.8" y="76.2">Data_2e0</text>
<text x="142.7" y="76.2">Range_2e0</text>
<text x="142.7" y="73.7">Range_1e0</text>
<text x="189.5" y="73.7">220k</text>
<text x="199.4" y="73.7">R25</text>
<text x="204.7" y="73.7">56k</text>
<text x="213.4" y="73.7">R26</text>
<text x="222" y="74.9">GND</text>
<text x="67.3" y="81.3">GND</text>
<text x="76.2" y="80">R56</text>
<text x="85.1" y="80">56k</text>
<text x="90.1" y="80">R55</text>
<text x="99.1" y="80">220k</text>
<text x="128.8" y="78.7">Data_4e0</text>
<text x="128.8" y="81.3">Data_8e0</text>
<text x="128.8" y="83.8">Data_1e1</text>
<text x="142.7" y="83.8">Range_1e1</text>
<text x="142.7" y="78.7">Range_4e0</text>
<text x="142.7" y="81.3">Range_8e0</text>
<text x="189.5" y="82.6">220k</text>
<text x="199.4" y="82.6">R20</text>
<text x="204.7" y="82.6">56k</text>
<text x="213.4" y="82.6">R21</text>
<text x="222" y="83.8">GND</text>
<text x="67.3" y="87.6">GND</text>
<text x="76.2" y="86.4">R63</text>
<text x="85.1" y="86.4">56k</text>
<text x="90.1" y="86.4">R62</text>
<text x="99.1" y="86.4">220k</text>
<text x="128.8" y="88.9">Data_4e1</text>
<text x="128.8" y="86.4">Data_2e1</text>
<text x="138.9" y="88.9">Sensitivity_1e0</text>
<text x="189.5" y="88.9">220k</text>
<text x="199.4" y="88.9">R18</text>
<text x="204.7" y="88.9">56k</text>
<text x="213.4" y="88.9">R19</text>
<text x="67.3" y="94">GND</text>
<text x="76.2" y="92.7">R59</text>
<text x="85.1" y="92.7">56k</text>
<text x="90.1" y="92.7">R58</text>
<text x="99.1" y="92.7">220k</text>
<text x="128.8" y="91.4">Data_8e1</text>
<text x="128.8" y="94">Data_1e2</text>
<text x="138.9" y="91.4">Sensitivity_2e0</text>
<text x="222" y="90.2">GND</text>
<text x="67.3" y="100.3">GND</text>
<text x="76.2" y="99.1">R48</text>
<text x="85.1" y="99.1">56k</text>
<text x="90.1" y="99.1">R47</text>
<text x="99.1" y="99.1">220k</text>
<text x="128.8" y="99.1">Data_4e2</text>
<text x="128.8" y="101.6">Data_8e2</text>
<text x="128.8" y="96.5">Data_2e2</text>
<text x="143.4" y="96.5">Print_Cmd</text>
<text x="146.8" y="99.1">Ref_Lo</text>
<text x="147" y="101.6">Ref_Hi</text>
<text x="189.5" y="97.8">220k</text>
<text x="199.4" y="97.8">R10</text>
<text x="204.7" y="97.8">56k</text>
<text x="213.4" y="97.8">R11</text>
<text x="222" y="99.1">GND</text>
<text x="67.3" y="106.7">GND</text>
<text x="76.2" y="105.4">R44</text>
<text x="85.1" y="105.4">56k</text>
<text x="90.1" y="105.4">R43</text>
<text x="99.1" y="105.4">220k</text>
<text x="128.8" y="104.1">Data_1e3</text>
<text x="147.5" y="106.7">Hold1</text>
<text x="193.2" y="106.7">10k</text>
<text x="201.9" y="106.7">R14</text>
<text x="67.3" y="113">GND</text>
<text x="76.2" y="111.8">R50</text>
<text x="85.1" y="111.8">56k</text>
<text x="90.1" y="111.8">R49</text>
<text x="99.1" y="111.8">220k</text>
<text x="128.8" y="109.2">Overload</text>
<text x="146.5" y="111.8">Trigger</text>
<text x="147.5" y="109.2">Hold2</text>
<text x="189.1" y="111.8">Q3</text>
<text x="196.9" y="111.8">BC848W</text>
<text x="67.3" y="119.4">GND</text>
<text x="76.2" y="118.1">R46</text>
<text x="85.1" y="118.1">56k</text>
<text x="90.1" y="118.1">R45</text>
<text x="99.1" y="118.1">220k</text>
<text x="128.8" y="114.3">Polarity</text>
<text x="205.5" y="115.6">GND</text>
<text x="67.3" y="125.7">GND</text>
<text x="76.2" y="124.5">R42</text>
<text x="85.1" y="124.5">56k</text>
<text x="90.1" y="124.5">R41</text>
<text x="99.1" y="124.5">220k</text>
<text x="131.8" y="120.4" transform="rotate(-90 131.8 120.4)">GND</text>
<text x="134.4" y="120.4" transform="rotate(-90 134.4 120.4)">GND</text>
<text x="136.9" y="120.4" transform="rotate(-90 136.9 120.4)">GND</text>
<text x="139.5" y="120.4" transform="rotate(-90 139.5 120.4)">GND</text>
<text x="142" y="120.4" transform="rotate(-90 142 120.4)">GND</text>
<text x="144.5" y="120.4" transform="rotate(-90 144.5 120.4)">GND</text>
<text x="147.1" y="120.4" transform="rotate(-90 147.1 120.4)">GND</text>
<text x="149.6" y="120.4" transform="rotate(-90 149.6 120.4)">GND</text>
<text x="152.2" y="120.4" transform="rotate(-90 152.2 120.4)">GND</text>
<text x="187.8" y="125.7">Q2</text>
<text x="192" y="120.7">10k</text>
<text x="195.6" y="125.7">BC848W</text>
<text x="200.7" y="120.7">R13</text>
<text x="76.2" y="130.8">R39</text>
<text x="85.1" y="130.8">56k</text>
<text x="90.1" y="130.8">R38</text>
<text x="99.1" y="130.8">220k</text>
<text x="204.3" y="129.5">GND</text>
<text x="67.3" y="132.1">GND</text>
<text x="76.2" y="137.2">R23</text>
<text x="85.1" y="137.2">56k</text>
<text x="90.1" y="137.2">R22</text>
<text x="99.1" y="137.2">220k</text>
<text x="139" y="132.1">GND</text>
<text x="192" y="134.6">10k</text>
<text x="200.7" y="134.6">R12</text>
<text x="67.3" y="138.4">GND</text>
<text x="187.8" y="139.7">Q1</text>
<text x="195.6" y="139.7">BC848W</text>
<text x="204.3" y="143.5">GND</text>
</g>
<g font-size="1.8" fill="#a90000">
<text x="130.6" y="63.8" transform="rotate(-90 130.6 63.8)">42</text>
<text x="134.4" y="63.8" transform="rotate(-90 134.4 63.8)">18</text>
<text x="138.2" y="63.8" transform="rotate(-90 138.2 63.8)">14</text>
<text x="140.7" y="63.8" transform="rotate(-90 140.7 63.8)">17</text>
<text x="143.3" y="63.8" transform="rotate(-90 143.3 63.8)">39</text>
<text x="125.7" y="77.5">26</text>
<text x="126.3" y="72.4">1</text>
<text x="126.3" y="74.9">2</text>
<text x="153.7" y="74.9">10</text>
<text x="153.7" y="77.5">34</text>
<text x="154.3" y="72.4">9</text>
<text x="125.7" y="80">27</text>
<text x="126.3" y="82.5">3</text>
<text x="153.7" y="82.5">11</text>
<text x="153.7" y="80">35</text>
<text x="125.7" y="87.6">28</text>
<text x="126.3" y="85.1">4</text>
<text x="153.7" y="87.6">15</text>
<text x="125.7" y="90.2">29</text>
<text x="126.3" y="92.7">5</text>
<text x="126.3" y="95.2">6</text>
<text x="153.7" y="90.2">16</text>
<text x="153.7" y="95.2">23</text>
<text x="125.7" y="97.8">30</text>
<text x="125.7" y="100.3">31</text>
<text x="153.7" y="97.8">24</text>
<text x="153.7" y="100.3">25</text>
<text x="125.7" y="107.9">33</text>
<text x="126.3" y="102.9">7</text>
<text x="153.7" y="105.4">44</text>
<text x="153.7" y="107.9">45</text>
<text x="125.7" y="113">13</text>
<text x="153.7" y="110.5">46</text>
<text x="196.6" y="110.5" transform="rotate(-90 196.6 110.5)">1</text>
<text x="130.6" y="122.8" transform="rotate(-90 130.6 122.8)">8</text>
<text x="133.1" y="123.5" transform="rotate(-90 133.1 123.5)">12</text>
<text x="135.6" y="123.5" transform="rotate(-90 135.6 123.5)">32</text>
<text x="138.2" y="123.5" transform="rotate(-90 138.2 123.5)">36</text>
<text x="140.7" y="123.5" transform="rotate(-90 140.7 123.5)">37</text>
<text x="143.3" y="123.5" transform="rotate(-90 143.3 123.5)">38</text>
<text x="145.8" y="123.5" transform="rotate(-90 145.8 123.5)">40</text>
<text x="148.3" y="123.5" transform="rotate(-90 148.3 123.5)">41</text>
<text x="150.9" y="123.5" transform="rotate(-90 150.9 123.5)">43</text>
<text x="195.3" y="124.4" transform="rotate(-90 195.3 124.4)">1</text>
<text x="195.3" y="138.4" transform="rotate(-90 195.3 138.4)">1</text>
</g>
</svg>
